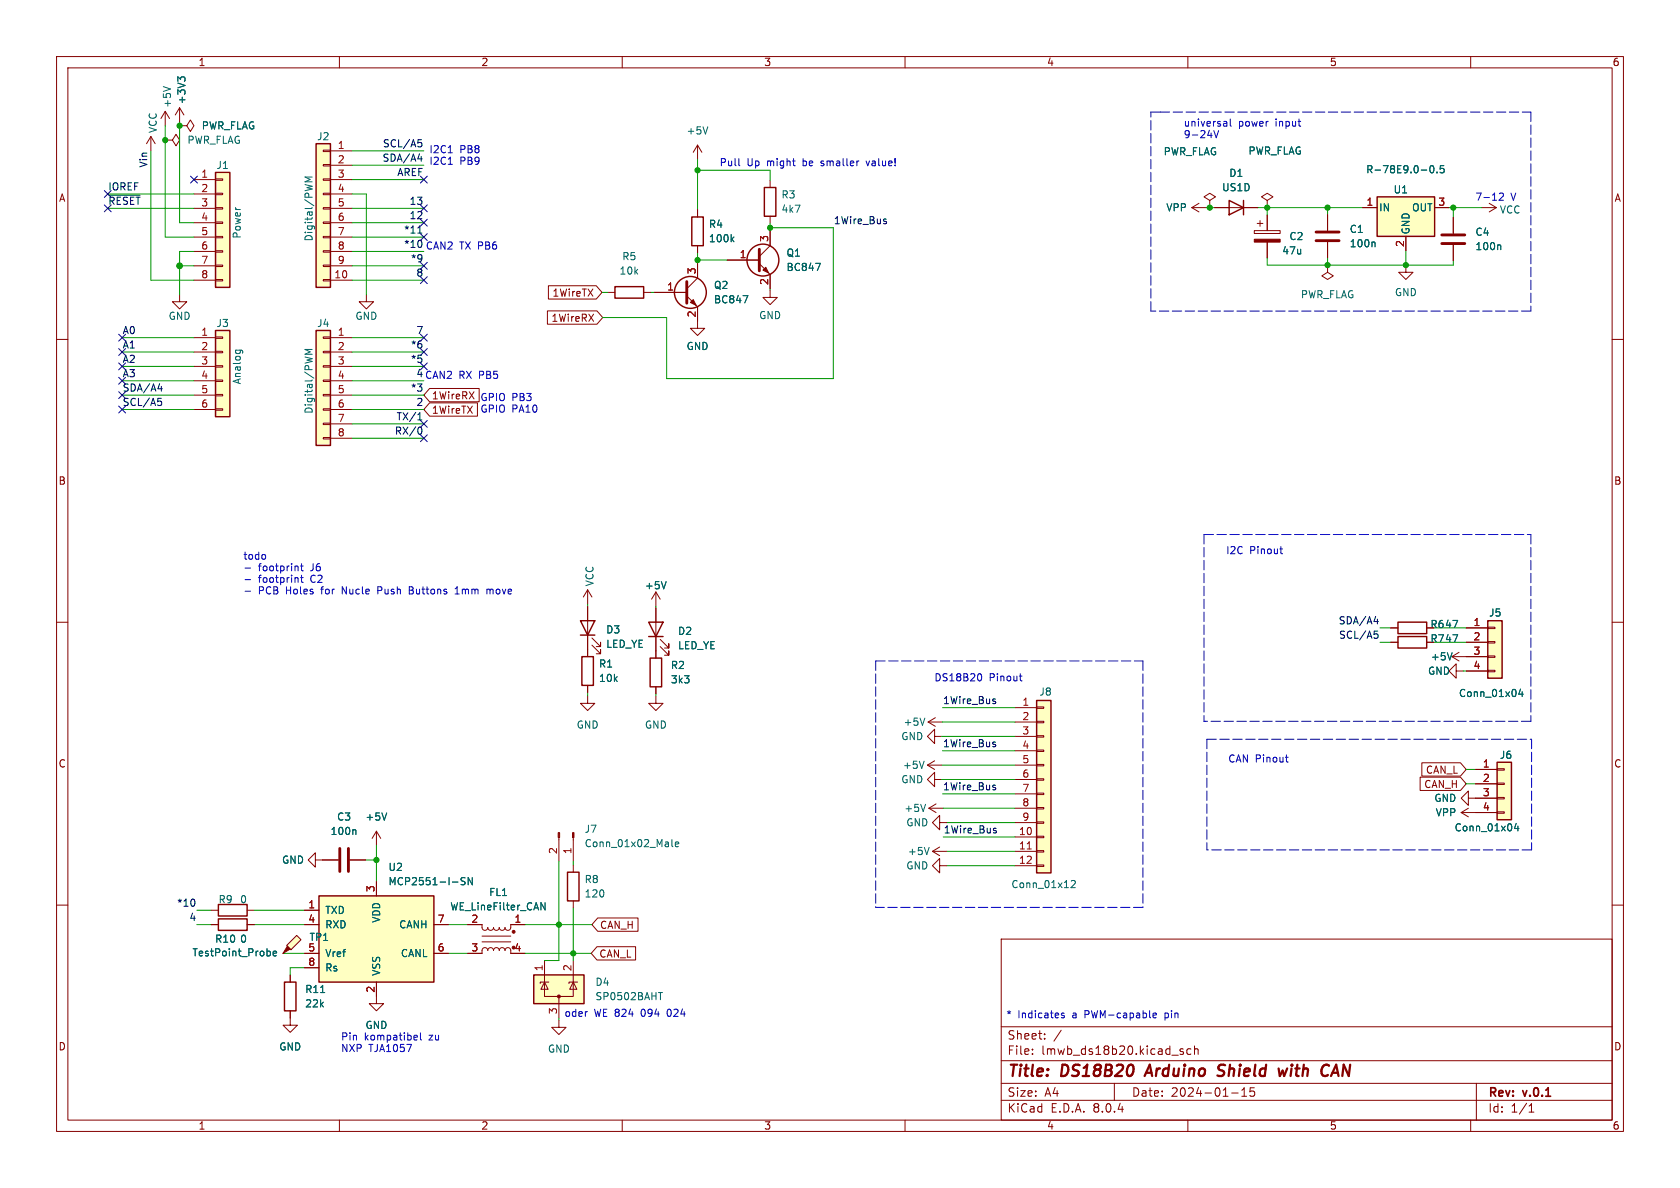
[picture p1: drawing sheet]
<svg xmlns="http://www.w3.org/2000/svg" width="297mm" height="210mm" viewBox="0 0 297 210" stroke-linecap="round" stroke-linejoin="round" font-family="sans-serif">
<g fill="none" stroke="#840000" stroke-width=".18">
<path d="M10 10h277v190h-277zM12 12h273v186h-273zM60 10v2M110 10v2M160 10v2M210 10v2M260 10v2M123.3 25.7v2.5M123.3 37.1v1.3M123.3 25.7l-.7 1.2M123.3 25.7l.8 1.2M136.1 31.9v1.2"/>
<path d="M136.1 38.2v1.3M210.7 36.7l1.3 .8M210.7 36.7h2.5M212 35.9l-1.3 .8M213.9 35.4l1-.6-1-.6-1 .6 1 .6v1.3M213.9 36.7h.1M214.8 36.7h7.6M224 35.4l1-.6-1-.6-1 .6 1 .6v1.3M224 36.7h.1M10 60h2M115.7 51.7h5.7M121.4 52.3l1.9 1.9v3.8h1.3l-1.3 1.3-1.3-1.3h1.3"/>
<path d="M123.3 46.6v2.5l-1.9 2M123.3 43.4v1.3M128.5 46h5.7M134.2 46.6l1.9 1.9v2.6M136.1 51.3v1.3h1.3l-1.3 1.2-1.2-1.2h1.2M136.1 40.9v2.5l-1.9 1.9M285 60h2M10 110h2M103.9 104.3v2.5M103.9 107.2v8.9M103.9 104.3l-.8 1.2M103.9 104.3l.7 1.2"/>
<path d="M104.6 114l1.6 1.6v-.8v.8h-.8M104.6 112.8l1.6 1.5v-.8v.8h-.8M116 104.6v2.6M116 107.4v7.7M116 104.6l-.8 1.3M116 104.6l.7 1.3M116.7 114.3l1.5 1.5v-.7v.7h-.7M116.7 113l1.5 1.6v-.8v.8h-.7M285 110h2M103.9 123.1v1.2h1.3l-1.3 1.3-1.3-1.3h1.3M103.9 121.2v1.2M116 123.1v1.2h1.2l-1.2 1.3-1.3-1.3h1.3"/>
<path d="M10 160h2M285 160h2M177 166h108v32h-108zM60 198v2M110 198v2M160 198v2M177 194.5h108M177 191.5h108M177 187.5h108M177 181.5h108M182.5 186.3v.1M182.5 185.5v.1"/>
<path d="M184.7 183.6v.1M184.7 182.8v.1M187.6 182.1l-1.3 2M197 191.5v3M209.2 185.5l-.4-.1-.2 .2 .1 .2 .5 .2v.3h-.6M210 198v2M210.5 185.5l-.4-.1-.3 .3v.4l.2 .2h.5M211.2 185.5l.2-.1 .3 .1 .1 .9M211.2 184.9v1.5M217.7 193.2h1.2M219.5 193.8h.9M219.5 192.7l.5-.4v1.5"/>
<path d="M221.7 192.3h-.7v.7l.2-.1h.5l.1 .3-.1 .5-.2 .1-.5-.1M260 198v2M261 191.5v6.5M270.3 196.6h.9M270.3 195.5l.4-.4v1.5"/>
</g>
<path d="M203.3 188.2l-1 2M216.3 190a.85 .85 0 0 1-1.1 .1M216.3 188.2l-.7 .1a.46 .46 0 0 0-.2 .5 .46 .46 0 0 0 .3 .4l.6 .2M227.6 188.9l-.6 1.3-.2-.9-.5 .9M235.6 189.6h.9M236.2 188.2l-.9 2" fill="none" stroke="#840000" stroke-width=".4"/>
<path d="M121.4 49.8v3.8M134.2 44.1v3.8" fill="none" stroke="#840000" stroke-width=".51"/>
<g fill="#840000" stroke="#840000" stroke-width=".18">
<path d="M122 53.5l.6-.5 .5 1z"/>
<path d="M134.9 47.8l.5-.6 .5 1.1z"/>
</g>
<g fill="none" stroke="#840000" stroke-width=".25">
<path d="M122.3 38.4h2v5h-2zM135.1 33.1h2.1v5.1h-2.1zM217.3 35.4l2.5 1.3-2.5 1.3zM219.8 35.4v2.6M102.6 109.7h2.6l-1.3 2.6zM102.6 112.3h2.6M102.9 116.1h2v5.1h-2zM114.7 110h2.5l-1.2 2.5zM114.7 112.5h2.5"/>
<circle cx="122" cy="51.7" r="2.82"/>
<circle cx="134.9" cy="46" r="2.82"/>
</g>
<path d="M125.1 22.4l-.4 1.3M129.4 42.3l.3 .4M129.7 41.9l-.4 .5M131.4 52.3h.8l-.5 1.2M144.2 46.6h.8l-.5 1.2M117.8 102.8l-.5 1.3" fill="none" stroke="#006464" stroke-width=".18"/>
<path d="M94.4 172.3h8.9v5.1h-8.9z" fill="#ffffc2"/>
<path d="M108.7 50.7h5.1v2h-5.1zM100.3 154.2h2.1v5.1h-2.1zM94.4 172.3h8.9v5.1h-8.9z" fill="none" stroke="#840000" stroke-width=".25"/>
<g fill="#840000" stroke="#840000" stroke-width=".18">
<circle cx="98.8" cy="176.1" r=".25"/>
<circle cx="90.8" cy="164.7" r=".25"/>
</g>
<g fill="none" stroke="#840000" stroke-width=".18">
<path d="M64.8 52.1v1.2h1.2l-1.2 1.3-1.3-1.3h1.3M107.4 51.7h1.3M113.8 51.7h1.3M101.3 152.9v1.3M101.3 159.3v1.2M82.7 163.4h2.5l.1 .8 .4 .3 .4-.2 .1-.3 .2 .3 .3 .2 .4-.2 .1-.3 .2 .3 .3 .2 .4-.2 .2-.3 .1 .2 .2 .2h.5l.2-.4 .2 .3 .4 .2 .4-.3v-.8h2.5M85.2 166.5h5.1M85.2 165.5h5.1M90.3 168l-.2-.3-.3-.2-.3 .1-.2 .4-.1-.3-.3-.2-.5 .1-.1 .4-.1-.3-.3-.2-.4 .1-.3 .4-.1-.4-.4-.1-.3 .2-.2 .3-.1-.3-.4-.2-.4 .3-.1 .7h-2.5M90.3 168.5h2.5M96.3 173.6v2.5h5v-2.5M96.3 173.6l.6 1.3h-1.3z"/>
<path d="M96.3 169.8v3.8M97 173.6h-1.5v.3M98.8 176.1v3.9M101.3 173.6l.7 1.3h-1.3zM101.3 169.8v3.8M102.1 173.6h-1.5v.3"/>
</g>
<path d="M95.6 159.6l.8 1.3v-1.3M116.4 175.5h.7" fill="none" stroke="#006464" stroke-width=".18"/>
<path d="M55.9 25.4h2.5v25.4h-2.5z" fill="#ffffc2"/>
<g fill="none" stroke="#840000" stroke-width=".18">
<path d="M57.1 39.2h1.3v.3h-1.3zM57.1 36.7h1.3v.3h-1.3zM57.1 34.2h1.3v.2h-1.3zM57.1 31.6h1.3v.3h-1.3zM57.1 29.1h1.3v.2h-1.3zM57.1 26.5h1.3v.3h-1.3zM58.4 26.7h3.8M58.4 29.2h3.8M58.4 31.8h3.8M58.4 34.3h3.8M58.4 36.8h3.8M58.4 39.4h3.8"/>
<path d="M57.1 49.4h1.3v.3h-1.3zM57.1 46.9h1.3v.2h-1.3zM57.1 44.3h1.3v.3h-1.3zM57.1 41.8h1.3v.2h-1.3zM58.4 49.5h3.8M58.4 41.9h3.8M58.4 44.5h3.8M58.4 47h3.8"/>
</g>
<path d="M55.9 25.4h2.5v25.4h-2.5z" fill="none" stroke="#840000" stroke-width=".25"/>
<path d="M55.2 31.3h-1.3l.9 .4-.9 .4h1.3" fill="none" stroke="#006464" stroke-width=".18"/>
<path d="M55.9 58.4h2.5v20.3h-2.5z" fill="#ffffc2"/>
<g fill="none" stroke="#840000" stroke-width=".18">
<path d="M57.1 59.6h1.3v.2h-1.3zM58.4 59.7h3.8M57.1 77.3h1.3v.3h-1.3zM57.1 74.8h1.3v.3h-1.3zM57.1 72.3h1.3v.2h-1.3zM57.1 69.7h1.3v.3h-1.3zM57.1 67.2h1.3v.2h-1.3zM57.1 64.6h1.3v.3h-1.3zM57.1 62.1h1.3v.3h-1.3zM58.4 62.2h3.8M58.4 64.8h3.8M58.4 67.3h3.8"/>
<path d="M58.4 69.9h3.8M58.4 72.4h3.8M58.4 74.9h3.8M58.4 77.5h3.8"/>
</g>
<path d="M55.9 58.4h2.5v20.3h-2.5z" fill="none" stroke="#840000" stroke-width=".25"/>
<path d="M55.2 61.8h-1.3l.9 .4-.9 .4h1.3" fill="none" stroke="#006464" stroke-width=".18"/>
<path d="M38.1 58.4h2.5v15.3h-2.5z" fill="#ffffc2"/>
<g fill="none" stroke="#840000" stroke-width=".18">
<path d="M34.3 59.7h3.8M38.1 59.6h1.3v.2h-1.3zM34.3 62.2h3.8M34.3 64.8h3.8M34.3 67.3h3.8M34.3 69.9h3.8M34.3 72.4h3.8M38.1 72.3h1.3v.2h-1.3zM38.1 69.7h1.3v.3h-1.3zM38.1 67.2h1.3v.2h-1.3zM38.1 64.6h1.3v.3h-1.3zM38.1 62.1h1.3v.3h-1.3z"/>
<path d="M165.2 137.8v-1.3l-1.2 1.3 1.2 1.3v-1.3h1.3M55.8 152v-1.3l-1.3 1.3 1.3 1.3v-1.3h4M61.8 152h2.8"/>
</g>
<path d="M38.1 58.4h2.5v15.3h-2.5z" fill="none" stroke="#840000" stroke-width=".25"/>
<path d="M41.6 61.9h1.1l.2 .2M41.7 61.9l-.1 .4M42.4 61.9l.1 .4M62.7 146.7l.2 .2v.6" fill="none" stroke="#006464" stroke-width=".18"/>
<path d="M60.1 150v4.1M61.6 150v4.1" fill="none" stroke="#840000" stroke-width=".51"/>
<path d="M264.7 134.7h2.5v10.2h-2.5z" fill="#ffffc2"/>
<g fill="none" stroke="#840000" stroke-width=".18">
<path d="M245.9 113.5h1.2M245.9 111h1.2M252.2 113.5h1.3M252.2 111h1.3M260.9 136h3.8M260.9 138.6h3.8M264.7 138.4h1.2v.3h-1.2zM264.7 135.9h1.2v.2h-1.2zM258.3 143.6h6.4M258.3 143.6l1.3 .8M259.6 141.1v-1.3l-1.3 1.3 1.3 1.3v-1.3h5.1M259.6 142.9l-1.3 .7"/>
<path d="M264.7 143.5h1.2v.3h-1.2zM264.7 141h1.2v.2h-1.2z"/>
</g>
<path d="M247.1 112.5h5.1v2.1h-5.1zM247.1 110h5.1v2h-5.1zM264.7 134.7h2.5v10.2h-2.5z" fill="none" stroke="#840000" stroke-width=".25"/>
<path d="M268 145.6l-.3 .9h.8M268.3 146v.9" fill="none" stroke="#006464" stroke-width=".18"/>
<path d="M263 109.7h2.6v10.2h-2.6z" fill="#ffffc2"/>
<g fill="none" stroke="#840000" stroke-width=".18">
<path d="M256.7 116.1h6.3M256.7 116.1l1.2 .7M257.4 118.6v-1.3l-1.2 1.3 1.2 1.3v-1.3h1.3M257.9 115.3l-1.2 .8M259.2 111h3.8M259.2 113.5h3.8M259.2 118.6h3.8M263 118.5h1.3v.2h-1.3zM263 116h1.3v.2h-1.3zM263 113.4h1.3v.3h-1.3zM263 110.9h1.3v.2h-1.3zM164 135.3l1.2 .7"/>
<path d="M164 135.3h2.5M165.2 134.5l-1.2 .8M164.2 142.9l1.3 .7M164.2 142.9h2.6M164.8 150.5l1.3 .8M164.8 150.5h2.6M165.5 142.1l-1.3 .8M166.1 153v-1.2l-1.3 1.2 1.3 1.3v-1.3h1.3M166.1 145.4v-1.3l-1.3 1.3 1.3 1.3v-1.3h1.3M166.1 149.7l-1.3 .8M98.8 180.3v1.3h1.3l-1.3 1.3-1.3-1.3h1.3"/>
</g>
<path d="M263 109.7h2.6v10.2h-2.6z" fill="none" stroke="#840000" stroke-width=".25"/>
<path d="M256.7 115.4l-.4 1.3M163.4 134.6l-.5 1.2M268.8 121.8l-.3 .9h.8M269.1 122.3v.8M163.6 142.2l-.4 1.3M164.3 149.8l-.5 1.3" fill="none" stroke="#006464" stroke-width=".18"/>
<path d="M183.3 123.8h2.5v30.5h-2.5z" fill="#ffffc2"/>
<g fill="none" stroke="#840000" stroke-width=".18">
<path d="M116 115.1v1.2M116 121.4v1.3M164.1 127.6h2.5M164.1 127.6l1.3 .8M165.2 130.2v-1.3l-1.2 1.3 1.2 1.2v-1.2h1.3M165.4 126.9l-1.3 .7M179.5 125.1h3.8M179.5 127.6h3.8M179.5 130.2h3.8M179.5 132.7h3.8M179.5 135.3h3.8M179.5 137.8h3.8"/>
<path d="M183.3 137.7h1.2v.2h-1.2zM183.3 135.1h1.2v.3h-1.2zM183.3 132.6h1.2v.2h-1.2zM183.3 130h1.2v.3h-1.2zM183.3 127.5h1.2v.3h-1.2zM183.3 125h1.2v.2h-1.2zM98.8 148.1v4.2M101.3 148.1v4.2M179.5 148h3.8M179.5 150.5h3.8M179.5 153h3.8M179.5 140.3h3.8"/>
<path d="M179.5 142.9h3.8M179.5 145.4h3.8M183.3 152.9h1.2v.3h-1.2zM183.3 150.4h1.2v.2h-1.2zM183.3 147.8h1.2v.3h-1.2zM183.3 145.3h1.2v.2h-1.2zM183.3 142.7h1.2v.3h-1.2zM183.3 140.2h1.2v.3h-1.2z"/>
</g>
<path d="M114.9 116.3h2.1v5.1h-2.1zM183.3 123.8h2.5v30.5h-2.5z" fill="none" stroke="#840000" stroke-width=".25"/>
<path d="M181.6 150.1h.7" fill="none" stroke="#a90000" stroke-width=".18"/>
<path d="M163.5 126.9l-.4 1.3M118.8 148.4v1.1l.2 .2M119.4 149.3l.6-.2-.1-.2-.3-.1-.2 .2v.6h.5M189.4 155.8l.5-.2 .2 .4-.8 .9h.8" fill="none" stroke="#006464" stroke-width=".18"/>
<g fill="#840000" stroke="#840000" stroke-width=".18">
<path d="M98.7 147.2h.2v.9h-.2z"/>
<path d="M101.2 147.2h.3v.9h-.3z"/>
</g>
<path d="M243.5 34.8h10.1v7h-10.1z" fill="#ffffc2"/>
<path d="M243.5 34.8h10.1v7h-10.1zM38.6 159.9h5.1v2h-5.1z" fill="none" stroke="#840000" stroke-width=".25"/>
<g fill="none" stroke="#840000" stroke-width=".18">
<path d="M31.7 19.1l-.7 1.2M31.7 19.1v2.5M31.7 19.1l.8 1.2M222.2 39.5h1.1M222.8 39v1M224 38v2.8M234.7 38v2.8M240.9 36.7h2.6M253.6 36.7h2.6M256.9 38.5v2.8M262 36.7h2.5M263.3 35.9l1.2 .8"/>
<path d="M264.5 36.7l-1.2 .8M221.7 40.8h4.6v.5h-4.6zM224 42.8v2.8M234.7 46.9v1.2l1 .7-1 .6-1-.6 1-.7M234.7 46.9h.1M234.7 42.8v2.8M248.5 46.9v1.2h1.3l-1.3 1.3-1.2-1.3h1.2M248.5 41.8v2.5M256.9 43.3v2.8M66.5 146.9l-.7 1.3M66.5 146.9v2.6M66.5 146.9l.8 1.3"/>
<path d="M37.3 160.9h1.3M43.7 160.9h1.3M51.3 180v1.2h1.3l-1.3 1.3-1.3-1.3h1.3M66.5 176.1v1.3h1.3l-1.3 1.3-1.2-1.3h1.2"/>
</g>
<path d="M31.9 14l-.5-.4v.8M31.9 13.8l.3-.2h.3l.2 .2M252.9 29.4l.2-.1a.68 .68 0 0 1 .4 .6 .68 .68 0 0 1-.4 .7l-.2-.2-.1-.3zM254 30.4v.2M255.3 29.3h-.7v.6l.2-.1h.4l.1 .2v.4l-.2 .2-.5-.2M242.9 42.8l.2 .2v.6M265.1 43.3l.2 .2v.6M68.4 143.7l-.5 1.3" fill="none" stroke="#006464" stroke-width=".18"/>
<path d="M232.7 42.5h4M232.7 41h4M254.9 43.1h4.1M254.9 41.5h4.1" fill="none" stroke="#840000" stroke-width=".51"/>
<path d="M221.7 42.3h4.6v.5h-4.6z" fill="#840000" stroke="#840000" stroke-width=".18"/>
<path d="M38.1 30.5h2.5v20.3h-2.5z" fill="#ffffc2"/>
<g fill="none" stroke="#840000" stroke-width=".18">
<path d="M34.3 31.8h3.8M34.3 34.3h3.8M34.3 36.8h3.8M34.3 39.4h3.8M38.1 39.2h1.3v.3h-1.3zM38.1 36.7h1.3v.3h-1.3zM38.1 34.2h1.3v.2h-1.3zM38.1 31.6h1.3v.3h-1.3zM34.3 41.9h3.8M34.3 44.5h3.8M34.3 47h3.8M34.3 49.5h3.8"/>
<path d="M38.1 49.4h1.3v.3h-1.3zM38.1 46.9h1.3v.2h-1.3zM38.1 44.3h1.3v.3h-1.3zM38.1 41.8h1.3v.2h-1.3z"/>
</g>
<path d="M38.1 30.5h2.5v20.3h-2.5z" fill="none" stroke="#840000" stroke-width=".25"/>
<path d="M56.4 158.4h20.3v15.2h-20.3z" fill="#ffffc2"/>
<path d="M56.4 158.4h20.3v15.2h-20.3zM50.3 173.6h2v5.1h-2z" fill="none" stroke="#840000" stroke-width=".25"/>
<g fill="none" stroke="#840000" stroke-width=".18">
<path d="M31.7 22.2h1.3l.7-1 .6 1-.6 1-.7-1M31.7 22.2h.1M31.7 52.1v1.2h1.3l-1.3 1.3-1.2-1.3h1.2M66.5 155.8v2.6M51.3 172.3v1.3M51.3 178.7v1.3M53.8 160.9h2.6M53.8 163.4h2.6M53.8 168.5h2.6M53.8 171.1h2.6M66.5 173.6v2.5M76.7 163.4h2.5"/>
<path d="M76.7 168.5h2.5"/>
</g>
<path d="M82.2 155.2l-.5-.1-.1 .2v.3l.5 .3 .1 .3-.2 .2-.5-.1M83.5 155.1v1.3l-.7-1.3v1.3M56.7 175.5h.7" fill="none" stroke="#006464" stroke-width=".18"/>
<path d="M50.7 167.1l1.8-1.7 .7 .7-1.8 1.8z" fill="#ffffc2"/>
<path d="M50.8 167.3l.5 .5-1.3 .7z" fill="#840000" stroke="#840000" stroke-width=".18"/>
<g fill="none" stroke="#840000" stroke-width=".18">
<path d="M29.2 19.7l-.8 1.3M29.2 19.7v2.5M29.2 19.7l.8 1.3M26.7 24.1l-.8 1.3M26.7 24.1v2.6M26.7 24.1l.7 1.3M29.2 24.8h1.3l.6-1.1 .6 1.1-.6 1-.6-1M29.2 24.8h.1M31.7 22.2h.1M123.3 37.1v1.3M213.9 36.7h.1M214.8 36.7h2.5"/>
<path d="M219.8 36.7h2.6M224 36.7h.1M224 38v2.8M234.7 38v2.8M240.9 36.7h2.6M253.6 36.7h2.6M256.9 38.5v2.8M96.8 55h8.7l1.1 1.1-1.1 1.2h-8.7zM96.9 50.5h8.5l1 1.2-1 1.2h-8.5zM115.7 51.7h5.7M123.3 43.4v1.3M123.3 46.6v2.5"/>
<path d="M123.3 54.2v2.6M128.5 46h5.7M136.1 40.9v2.5M136.1 48.5v2.6M224 42.8v2.8M234.7 42.8v2.8M248.5 41.8v2.5M256.9 43.3v2.8M75.9 68.7h8.8v2.3h-8.8l-1-1.1zM75.9 71.2h8.5v2.4h-8.5l-1-1.2zM103.9 107.2v2.5M103.9 112.3v3.8"/>
<path d="M116 107.4v2.6M116 112.5v3.8M245.9 111h1.2M245.9 113.5h1.2M252.2 111h1.3M252.2 113.5h1.3M259.2 111h3.8M259.2 113.5h3.8M259.2 116.1h3.8M259.2 118.6h3.8M103.9 121.2v1.2M116 121.4v1.3"/>
<path d="M251.1 137.4h7.1l1 1.2-1 1.1h-7.1zM251.4 134.8h6.8l1 1.2-1 1.2h-6.8zM260.9 136h3.8M260.9 138.6h3.8M57 152h2.8M61.8 152h2.8M66.5 155.8v2.6M260.9 141.1h3.8M260.9 143.6h3.8M37.3 163.4h1.3M43.7 163.4h1.3M50 168.5h.1"/>
<path d="M50.7 167.1l1.8-1.7 .7 .7-1.8 1.8zM51.3 172.3v1.3M51.3 178.7v1.3M53.8 163.4h2.6M53.8 160.9h2.6M53.8 168.5h2.6M53.8 171.1h2.6M66.5 173.6v2.5M76.7 163.4h2.5M76.7 168.5h2.5M82.7 163.4h2.5M82.7 168.5h2.5"/>
<path d="M90.3 163.4h2.5M90.3 168.5h2.5M105.5 167.4h6.9v2.3h-6.9l-1-1.2zM105.7 162.3h7.1v2.3h-7.1l-1.1-1.2z"/>
</g>
<g fill="none" stroke="#006464" stroke-width=".18">
<path d="M28.9 15.3l1.2 .4M31.9 14l-.5-.4v.8M31.9 13.8l.3-.2h.3l.2 .2M252.9 29.4l.2-.1a.68 .68 0 0 1 .4 .6 .68 .68 0 0 1-.4 .7l-.2-.2-.1-.3zM254 30.4v.2M255.3 29.3h-.7v.6l.2-.1h.4l.1 .2v.4l-.2 .2-.5-.2M129.4 42.3l.3 .4M129.7 41.9l-.4 .5M131.4 52.3h.8l-.5 1.2M144.2 46.6h.8l-.5 1.2M242.9 42.8l.2 .2v.6M265.1 43.3l.2 .2v.6"/>
<path d="M117.8 102.8l-.5 1.3M256.7 115.4l-.4 1.3M268.8 121.8l-.3 .9h.8M269.1 122.3v.8M62.7 146.7l.2 .2v.6M68.4 143.7l-.5 1.3M82.2 155.2l-.5-.1-.1 .2v.3l.5 .3 .1 .3-.2 .2-.5-.1M83.5 155.1v1.3l-.7-1.3v1.3M95.6 159.6l.8 1.3v-1.3M268 145.6l-.3 .9h.8M268.3 146v.9M47.6 168.1l.2 .3v.3l-.2 .3"/>
<path d="M48.3 168.6l.6-.2-.1-.2-.3-.1-.2 .2 .1 .6h.4M56.7 175.5h.7"/>
</g>
<path d="M38.6 162.4h5.1v2.1h-5.1z" fill="none" stroke="#840000" stroke-width=".25"/>
<g fill="none" stroke="#0f0f0f" stroke-width=".18">
<path d="M19.3 34.5h5.5M73.9 28.1h.7M73.9 24.7h.6M74 25.2h.3l.3 .2-.1 .4-.5 .2M74.5 27.7v.8M156.4 39.1l.3 .1v.2l-.1 .2h-.3M156.4 38.7l.3 .1M73.9 41.2h.7M27.9 70.4h.6M27.9 68.7h.8M28 70.9h.3l.3 .2-.1 .5-.5 .1M28.5 68.3v.8"/>
<path d="M73.9 74.2h.7M74 73.3l.2-.3v1.2M74.2 75.5a.68 .68 0 0 1 .4 .6 .68 .68 0 0 1-.4 .7M242.9 109.9h.8M243 111.6h.6M243.1 112h.3l.2 .3-.1 .5h-.4M243.5 109.4v.9M175.7 124h.3v.2l-.1 .2h-.3M175.7 131.6h.3v.2l-.1 .2h-.3M175.7 139.2l.3 .1v.2l-.1 .1h-.3M175.7 123.5l.3 .1M175.7 138.8h.3"/>
<path d="M175.7 131.2h.3M34.4 159.2v.8M175.8 146.8l.3 .1 .1 .2-.2 .2h-.3M175.8 146.4l.3 .1"/>
</g>
<g fill="none" stroke="#0000c2" stroke-width=".18">
<path d="M79.2 27h.8M79.2 29.1h.8M130.6 28v1.1l.2 .2M153.1 28.5l.3 .8M214.6 23.1l.4 1.3 .4-1.3M216.7 21.5l.2 .1v.7M216.9 22.2l-.4 .1M216.9 21.8h-.4M217.5 21v1.1l.2 .2M265.1 34.3l.4-.2 .3 .4-.8 .9h.8M46.9 98.1v.6M53.3 99.6v1.1l.3 .2"/>
<path d="M226.3 97h.4M226.5 97.8l.2 .1M43.3 100.4h1M43.3 102.5h1M43.3 104.5h1M52.6 100.1l.1 .8M52.6 102.2l.1 .8M53.1 100.1h.5M53.1 102.1h.5M53.3 101.7v1.1l.3 .2M66.8 104.4h.5M67.3 103.7h-.5v1.3"/>
<path d="M72.4 104.3h.4M72.8 103.7h-.4v1.3h.4M80.5 105h.7M80.5 104.1l.3-.4v1.3M86.1 104.1v.9M86.1 104.3l.3-.2 .2 .2M86.6 104.3v.7M86.8 104.1l-.2 .2M173.1 119.1a.68 .68 0 0 1 .5 .6 .68 .68 0 0 1-.5 .7M180.2 119.5h.5M180.4 120.3l.3 .1M227.2 133.9h.5"/>
<path d="M227.5 134.7h.2M188.1 179.1h-.3l-.2 .2 .1 .1 .4 .2v.3h-.5M203.8 179.5l.6-.1v-.3h-.4l-.2 .2 .1 .6h.5M73.4 183l.3 .1 .1 .2-.6 .1M73.7 183.8l-.3 .1M74.3 182.6v1.1l.2 .2"/>
</g>
<g fill="none" stroke="#0000c2" stroke-width=".18" stroke-dasharray="1.7 .6">
<path d="M203.5 19.8h1.7M205.1 19.8h65.5M270.6 19.8v35.2M203.5 55v-35.2M270.6 55h-67.1M212.9 94.5h57.7M212.9 94.5v33M270.6 94.5v33M154.8 116.8v43.6M154.8 116.8h47.3M202.1 116.8v43.6M212.9 127.5h.1"/>
<path d="M213.4 130.7h57.4M213.4 130.7v19.5M270.6 127.5h-57.7M270.8 130.7v19.5M270.8 150.2h-57.4M202.1 160.4h-47.3"/>
</g>
<g fill="none" stroke="#009600" stroke-width=".18">
<path d="M19 34.3h15.3M19 36.8h15.3M26.7 26.7v22.8h7.6M29.2 22.2v19.7h5.1M31.7 21.6v17.8h2.6M62.2 34.3h2.6v17.8M62.2 39.4h12.7M62.2 36.8h12.7M62.2 26.7h12.7M62.2 31.8h12.7M62.2 29.2h12.7M123.3 28.2v8.9"/>
<path d="M123.3 30.1h12.8v1.8M136.1 39.5v1.4M213.2 36.7h1.6M222.4 36.7h18.5M224 36.7v1.3M234.7 36.7v1.3M256.2 36.7h5.8M256.9 36.7v1.8M21.6 59.7h12.7M31.7 47h2.6M34.3 44.5h-2.6v7.6M62.2 47h12.7"/>
<path d="M62.2 41.9h12.7M62.2 59.7h12.7M62.2 49.5h12.7M62.2 44.5h12.7M106.4 51.7h1M115.1 51.7h.6M123.3 44.7v1.9M123.3 46h5.2M136.1 40.3h11.2v26.6h-29.4v-10.8h-11.3M136.1 51.1v.2M224 45.6v1.3h32.9v-.8M234.7 45.6v1.3"/>
<path d="M248.5 44.3v2.6M21.6 62.2h12.7M21.6 72.4h12.7M21.6 64.8h12.7M21.6 67.3h12.7M21.6 69.9h12.7M62.2 62.2h12.7M62.2 74.9h12.7M62.2 72.4h12.7M62.2 64.8h12.7M62.2 67.3h12.7M62.2 69.9h12.7"/>
<path d="M62.2 77.5h12.7M103.9 106.8v.4M116 107.2v.2M244 113.5h1.9M244 111h1.9M253.5 113.5h5.7M253.5 111h5.7M258.7 118.6h.5M103.9 122.4v.7M116 122.7v.4M166.5 137.8h13M166.5 135.3h13"/>
<path d="M166.5 130.2h13M166.6 127.6h12.9M166.6 125.1h12.9M166.6 132.7h12.9M259.2 136h1.7M259.2 138.6h1.7M64.6 152h1.9M66.5 149.5v6.3M98.8 152.3v17.5h-2.5M101.3 152.3v.6M166.6 140.3h12.9M166.8 142.9h12.7"/>
<path d="M166.8 148h12.7M167.4 145.4h12.1M167.4 153h12.1M167.4 150.5h12.1M34.8 163.4h2.5M34.8 160.9h2.5M45 163.4h8.8M45 160.9h8.8M50 168.5h3.8M53.8 171.1h-2.5v1.2M79.2 163.4h3.5M79.2 168.5h3.5"/>
<path d="M92.8 163.4h11.8M92.8 168.5h11.7M98.8 180v.3M101.3 160.5v9.3"/>
</g>
<g fill="none" stroke="#000084" stroke-width=".18">
<path d="M18.4 36.2l1.3 1.2M18.4 33.7l1.3 1.2M19.7 36.2l-1.3 1.2M19.7 33.7l-1.3 1.2M33.7 31.1l1.2 1.3M34.9 31.1l-1.2 1.3M74.3 38.8l1.2 1.2M74.3 31.1l1.2 1.3M74.3 36.2l1.2 1.2M75.5 38.8l-1.2 1.2M75.5 31.1l-1.2 1.3M75.5 36.2l-1.2 1.2"/>
<path d="M21 59.1l1.2 1.2M22.2 59.1l-1.2 1.2M74.3 46.4l1.2 1.2M74.3 48.9l1.2 1.2M74.3 59.1l1.2 1.2M74.3 41.3l1.2 1.2M75.5 46.4l-1.2 1.2M75.5 48.9l-1.2 1.2M75.5 59.1l-1.2 1.2M75.5 41.3l-1.2 1.2M21 71.8l1.2 1.2M21 66.7l1.2 1.2"/>
<path d="M21 61.6l1.2 1.2M21 64.2l1.2 1.2M21 69.2l1.2 1.3M22.2 71.8l-1.2 1.2M22.2 66.7l-1.2 1.2M22.2 61.6l-1.2 1.2M22.2 64.2l-1.2 1.2M22.2 69.2l-1.2 1.3M74.3 74.3l1.2 1.2M74.3 61.6l1.2 1.2M74.3 64.2l1.2 1.2M74.3 76.9l1.2 1.2"/>
<path d="M75.5 74.3l-1.2 1.2M75.5 61.6l-1.2 1.2M75.5 64.2l-1.2 1.2M75.5 76.9l-1.2 1.2"/>
</g>
<g fill="#009600" stroke="#009600" stroke-width=".18">
<circle cx="31.7" cy="22.2" r=".46"/>
<circle cx="31.8" cy="47" r=".51"/>
<circle cx="29.2" cy="24.8" r=".46"/>
<circle cx="66.5" cy="152" r=".46"/>
<circle cx="98.8" cy="163.4" r=".46"/>
<circle cx="101.3" cy="168.5" r=".46"/>
<circle cx="213.9" cy="36.7" r=".46"/>
<circle cx="136.1" cy="40.3" r=".46"/>
<circle cx="123.3" cy="30.1" r=".46"/>
<circle cx="123.3" cy="46" r=".46"/>
<circle cx="234.7" cy="36.7" r=".46"/>
<circle cx="256.9" cy="36.7" r=".46"/>
<circle cx="234.7" cy="46.9" r=".46"/>
<circle cx="224" cy="36.7" r=".46"/>
<circle cx="248.5" cy="46.9" r=".46"/>
</g>
<g font-size="2.8" fill="#840000">
<text x="178" y="190.9">Title:</text>
<text x="187.7" y="190.9">DS18B20</text>
<text x="203.5" y="190.9">Arduino</text>
<text x="217" y="190.9">Shield</text>
<text x="228.5" y="190.9">with</text>
<text x="236.9" y="190.9">CAN</text>
</g>
<g font-size="2.1" fill="#840000">
<text x="178" y="184">Sheet:</text>
<text x="178" y="186.7">File:</text>
<text x="184.1" y="186.7">lmwb_ds18b20.kicad_sch</text>
<text x="178" y="196.9">KiCad</text>
<text x="178" y="194.1">Size:</text>
<text x="184.7" y="194.1">A4</text>
<text x="185.7" y="196.9">E.D.A.</text>
<text x="193.3" y="196.9">8.0.4</text>
<text x="200" y="194.1">Date:</text>
<text x="207" y="194.1">2024-01-15</text>
<text x="263" y="194.3">Rev:</text>
<text x="263" y="196.9">Id:</text>
<text x="267.1" y="196.9">1/1</text>
<text x="269.4" y="194.3">v.0.1</text>
</g>
<g font-size="1.8" fill="#840000">
<text x="35" y="11.9">1</text>
<text x="85" y="11.9">2</text>
<text x="135" y="11.9">3</text>
<text x="185" y="11.9">4</text>
<text x="235" y="11.9">5</text>
<text x="285" y="11.9">6</text>
<text x="10.3" y="35.9">A</text>
<text x="285.3" y="35.9">A</text>
<text x="97.6" y="52.6">1WireTX</text>
<text x="97.4" y="57.1">1WireRX</text>
<text x="76.3" y="70.8">1WireRX</text>
<text x="76.3" y="73.3">1WireTX</text>
<text x="10.3" y="85.9">B</text>
<text x="285.3" y="85.9">B</text>
<text x="10.3" y="135.9">C</text>
<text x="252" y="137">CAN_L</text>
<text x="285.3" y="135.9">C</text>
<text x="251.7" y="139.5">CAN_H</text>
<text x="106" y="164.4">CAN_H</text>
<text x="105.9" y="169.5">CAN_L</text>
<text x="10.3" y="185.9">D</text>
<text x="285.3" y="185.9">D</text>
<text x="35" y="199.9">1</text>
<text x="85" y="199.9">2</text>
<text x="135" y="199.9">3</text>
<text x="185" y="199.9">4</text>
<text x="235" y="199.9">5</text>
<text x="285" y="199.9">6</text>
</g>
<g font-size="1.8" fill="#006464">
<text x="27.9" y="23.6" transform="rotate(-90 27.9 23.6)">VCC</text>
<text x="30.4" y="19.2" transform="rotate(-90 30.4 19.2)">+5V</text>
<text x="33" y="18.5" transform="rotate(-90 33 18.5)">+3V3</text>
<text x="35.6" y="23.1">PWR_FLAG</text>
<text x="121.3" y="24">+5V</text>
<text x="33" y="25.6">PWR_FLAG</text>
<text x="56" y="25">J2</text>
<text x="205.6" y="27.7">PWR_FLAG</text>
<text x="220.6" y="27.5">PWR_FLAG</text>
<text x="38.2" y="30.1">J1</text>
<text x="138.1" y="35.3">R3</text>
<text x="216" y="34">US1D</text>
<text x="217.2" y="31.5">D1</text>
<text x="241.4" y="30.8">R-78E9.0-0.5</text>
<text x="246.3" y="34.4">U1</text>
<text x="125.2" y="40.5">R4</text>
<text x="138.1" y="37.8">4k7</text>
<text x="206.1" y="37.6">VPP</text>
<text x="238.5" y="41.4">C1</text>
<text x="243.7" y="37.6">IN</text>
<text x="249.4" y="41.5" transform="rotate(-90 249.4 41.5)">GND</text>
<text x="249.5" y="37.6">OUT</text>
<text x="260.7" y="41.9">C4</text>
<text x="265.1" y="37.9">VCC</text>
<text x="42.8" y="42.3" transform="rotate(-90 42.8 42.3)">Power</text>
<text x="55.5" y="42.8" transform="rotate(-90 55.5 42.8)">Digital/PWM</text>
<text x="109.9" y="46.2">R5</text>
<text x="125.2" y="43">100k</text>
<text x="138.9" y="45.6">Q1</text>
<text x="226.6" y="45.2">47u</text>
<text x="227.8" y="42.6">C2</text>
<text x="238.5" y="43.9">100n</text>
<text x="260.7" y="44.4">100n</text>
<text x="109.4" y="48.7">10k</text>
<text x="126.1" y="53.8">BC847</text>
<text x="126.1" y="51.3">Q2</text>
<text x="138.9" y="48.1">BC847</text>
<text x="229.9" y="52.9">PWR_FLAG</text>
<text x="246.5" y="52.6">GND</text>
<text x="29.7" y="56.7">GND</text>
<text x="38.2" y="58">J3</text>
<text x="56" y="58">J4</text>
<text x="62.7" y="56.7">GND</text>
<text x="134.1" y="56.6">GND</text>
<text x="121.3" y="62.1">GND</text>
<text x="42.8" y="68" transform="rotate(-90 42.8 68)">Analog</text>
<text x="55.5" y="73.2" transform="rotate(-90 55.5 73.2)">Digital/PWM</text>
<text x="105.1" y="103.7" transform="rotate(-90 105.1 103.7)">VCC</text>
<text x="113.9" y="104.4">+5V</text>
<text x="107.1" y="112.2">D3</text>
<text x="119.8" y="112.4">D2</text>
<text x="252.8" y="113.8">R7</text>
<text x="252.8" y="111.2">R6</text>
<text x="255.4" y="113.8">47</text>
<text x="255.4" y="111.2">47</text>
<text x="263.2" y="109.2">J5</text>
<text x="105.8" y="118.2">R1</text>
<text x="107.1" y="114.7">LED_YE</text>
<text x="118.5" y="118.5">R2</text>
<text x="119.8" y="115">LED_YE</text>
<text x="252.4" y="119.5">GND</text>
<text x="252.9" y="116.9">+5V</text>
<text x="105.8" y="120.8">10k</text>
<text x="118.5" y="121">3k3</text>
<text x="183.7" y="123.2">J8</text>
<text x="257.8" y="123.4">Conn_01x04</text>
<text x="101.8" y="129">GND</text>
<text x="113.9" y="129">GND</text>
<text x="159.2" y="131">GND</text>
<text x="159.6" y="128.5">+5V</text>
<text x="159.5" y="136.1">+5V</text>
<text x="265.1" y="134.3">J6</text>
<text x="159.2" y="138.7">GND</text>
<text x="159.8" y="143.7">+5V</text>
<text x="253.5" y="142">GND</text>
<text x="58.3" y="147.8">100n</text>
<text x="59.5" y="145.3">C3</text>
<text x="64.5" y="145.3">+5V</text>
<text x="103.3" y="147.4">J7</text>
<text x="103.3" y="150">Conn_01x02_Male</text>
<text x="160.1" y="146.3">GND</text>
<text x="253.7" y="144.5">VPP</text>
<text x="257.1" y="147.2">Conn_01x04</text>
<text x="49.8" y="152.9">GND</text>
<text x="68.6" y="154.2">U2</text>
<text x="160.1" y="153.9">GND</text>
<text x="160.4" y="151.4">+5V</text>
<text x="38.5" y="159.9">R9</text>
<text x="42.3" y="159.9">0</text>
<text x="57.4" y="161.8">TXD</text>
<text x="68.6" y="156.7">MCP2551-I-SN</text>
<text x="79.5" y="161.1">WE_LineFilter_CAN</text>
<text x="86.4" y="158.6">FL1</text>
<text x="103.3" y="156.3">R8</text>
<text x="103.3" y="158.9">120</text>
<text x="178.7" y="157.2">Conn_01x12</text>
<text x="37.9" y="166.9">R10</text>
<text x="42.3" y="166.9">0</text>
<text x="54.6" y="166.5">TP1</text>
<text x="57.4" y="164.3">RXD</text>
<text x="67.4" y="163.2" transform="rotate(-90 67.4 163.2)">VDD</text>
<text x="70.5" y="164.3">CANH</text>
<text x="33.9" y="169.3">TestPoint_Probe</text>
<text x="57.4" y="169.4">Vref</text>
<text x="57.4" y="171.9">Rs</text>
<text x="67.4" y="172.6" transform="rotate(-90 67.4 172.6)">VSS</text>
<text x="70.8" y="169.4">CANL</text>
<text x="53.9" y="178.3">22k</text>
<text x="53.9" y="175.7">R11</text>
<text x="105.2" y="174.5">D4</text>
<text x="105.2" y="177">SP0502BAHT</text>
<text x="49.3" y="185.9">GND</text>
<text x="64.5" y="182.1">GND</text>
<text x="96.8" y="186.3">GND</text>
</g>
<g font-size="1.8" fill="#0000c2">
<text x="209.2" y="22.5">universal</text>
<text x="218.9" y="22.5">power</text>
<text x="225.6" y="22.5">input</text>
<text x="75.8" y="27.2">I2C1</text>
<text x="75.8" y="29.2">I2C1</text>
<text x="81.3" y="27.2">PB8</text>
<text x="81.3" y="29.2">PB9</text>
<text x="127.1" y="29.5">Pull</text>
<text x="132" y="29.5">Up</text>
<text x="135.7" y="29.5">might</text>
<text x="142.2" y="29.5">be</text>
<text x="145.6" y="29.5">smaller</text>
<text x="153.8" y="29.5">value!</text>
<text x="209.2" y="24.5">9-24V</text>
<text x="260.7" y="35.6">7-12</text>
<text x="267.1" y="35.6">V</text>
<text x="71.3" y="43.9">*10 CAN2</text>
<text x="81.3" y="44.2">TX PB6</text>
<text x="73.5" y="66.8">4 CAN2</text>
<text x="81.1" y="67.1">RX PB5</text>
<text x="84.8" y="71">GPIO PB3</text>
<text x="84.8" y="73">GPIO PA10</text>
<text x="42.9" y="99">todo</text>
<text x="45.7" y="101.1">footprint</text>
<text x="55" y="101.1">J6</text>
<text x="216.7" y="98">I2C</text>
<text x="220.9" y="98">Pinout</text>
<text x="45.7" y="103.1">footprint</text>
<text x="45.7" y="105.2">PCB</text>
<text x="50.6" y="105.2">Holes</text>
<text x="55" y="103.1">C2</text>
<text x="57.1" y="105.2">for</text>
<text x="60.9" y="105.2">Nucle</text>
<text x="67.4" y="105.2">Push</text>
<text x="73.2" y="105.2">Buttons</text>
<text x="81.5" y="105.2">1mm</text>
<text x="87.3" y="105.2">move</text>
<text x="165.1" y="120.5">DS18B20</text>
<text x="174.9" y="120.5">Pinout</text>
<text x="217" y="134.9">CAN Pinout</text>
<text x="99.7" y="179.8">oder</text>
<text x="105" y="179.8">WE 824</text>
<text x="113.6" y="179.8">094</text>
<text x="118.4" y="179.8">024</text>
<text x="60.2" y="184">Pin</text>
<text x="64.4" y="184">kompatibel</text>
<text x="76" y="184">zu</text>
<text x="177.8" y="180.1">*</text>
<text x="179.9" y="180.1">Indicates</text>
<text x="189.7" y="180.1">a</text>
<text x="192" y="180.1">PWM-capable</text>
<text x="206.4" y="180.1">pin</text>
<text x="60.2" y="186.1">NXP</text>
<text x="65.2" y="186.1">TJA1057</text>
</g>
<g font-size="1.8" fill="#0f0f0f">
<text x="26.1" y="29.7" transform="rotate(-90 26.1 29.7)">Vin</text>
<text x="67.5" y="28.7">SDA/A4</text>
<text x="67.6" y="26.1">SCL/A5</text>
<text x="19" y="33.8">IOREF</text>
<text x="70.1" y="31.2">AREF</text>
<text x="19" y="36.3">~{RESET}</text>
<text x="71.3" y="41.4">*11</text>
<text x="72.3" y="36.3">13</text>
<text x="72.3" y="38.8">12</text>
<text x="147.3" y="39.7">1Wire_Bus</text>
<text x="72.5" y="46.5">*9</text>
<text x="73.5" y="49">8</text>
<text x="21.6" y="59.2">A0</text>
<text x="73.5" y="59.2">7</text>
<text x="21.6" y="61.7">A1</text>
<text x="21.6" y="64.2">A2</text>
<text x="72.5" y="64.2">*5</text>
<text x="72.5" y="61.7">*6</text>
<text x="21.6" y="71.9">SCL/A5</text>
<text x="21.6" y="69.3">SDA/A4</text>
<text x="21.6" y="66.8">A3</text>
<text x="72.5" y="69.3">*3</text>
<text x="73.5" y="71.9">2</text>
<text x="69.7" y="76.9">RX/0</text>
<text x="70" y="74.4">TX/1</text>
<text x="236.6" y="110.5">SDA/A4</text>
<text x="236.6" y="113">SCL/A5</text>
<text x="166.6" y="124.6">1Wire_Bus</text>
<text x="166.6" y="132.2">1Wire_Bus</text>
<text x="166.6" y="139.8">1Wire_Bus</text>
<text x="166.8" y="147.4">1Wire_Bus</text>
<text x="31.2" y="160.4">*10</text>
<text x="33.4" y="162.9">4</text>
</g>
<g font-size="1.8" fill="#a90000">
<text x="59.6" y="26.4">1</text>
<text x="59.6" y="29">2</text>
<text x="35.5" y="31.5">1</text>
<text x="35.5" y="34">2</text>
<text x="59.6" y="31.5">3</text>
<text x="59.6" y="34">4</text>
<text x="35.5" y="36.6">3</text>
<text x="35.5" y="39.1">4</text>
<text x="35.5" y="41.7">5</text>
<text x="59.6" y="36.6">5</text>
<text x="59.6" y="39.1">6</text>
<text x="59.6" y="41.7">7</text>
<text x="241.5" y="36.4">1</text>
<text x="254.2" y="36.4">3</text>
<text x="35.5" y="44.2">6</text>
<text x="35.5" y="46.7">7</text>
<text x="59.6" y="44.2">8</text>
<text x="59.6" y="46.7">9</text>
<text x="130.7" y="45.7">1</text>
<text x="135.9" y="42.9" transform="rotate(-90 135.9 42.9)">3</text>
<text x="248.3" y="43.8" transform="rotate(-90 248.3 43.8)">2</text>
<text x="35.5" y="49.3">8</text>
<text x="59" y="49.3">10</text>
<text x="117.8" y="51.4">1</text>
<text x="123.1" y="48.6" transform="rotate(-90 123.1 48.6)">3</text>
<text x="135.9" y="50.5" transform="rotate(-90 135.9 50.5)">2</text>
<text x="35.5" y="59.4">1</text>
<text x="59.6" y="59.4">1</text>
<text x="123.1" y="56.2" transform="rotate(-90 123.1 56.2)">2</text>
<text x="35.5" y="62">2</text>
<text x="35.5" y="64.5">3</text>
<text x="59.6" y="62">2</text>
<text x="59.6" y="64.5">3</text>
<text x="35.5" y="67.1">4</text>
<text x="35.5" y="69.6">5</text>
<text x="59.6" y="67.1">4</text>
<text x="59.6" y="69.6">5</text>
<text x="35.5" y="72.1">6</text>
<text x="59.6" y="72.1">6</text>
<text x="59.6" y="74.7">7</text>
<text x="59.6" y="77.2">8</text>
<text x="260.4" y="110.7">1</text>
<text x="260.4" y="113.3">2</text>
<text x="260.4" y="115.8">3</text>
<text x="260.4" y="118.4">4</text>
<text x="180.6" y="124.8">1</text>
<text x="180.6" y="127.4">2</text>
<text x="180.6" y="129.9">3</text>
<text x="180.6" y="132.5">4</text>
<text x="180.6" y="135">5</text>
<text x="180.6" y="137.5">6</text>
<text x="262.1" y="135.8">1</text>
<text x="180.6" y="140.1">7</text>
<text x="180.6" y="142.6">8</text>
<text x="262.1" y="138.3">2</text>
<text x="262.1" y="140.8">3</text>
<text x="262.1" y="143.4">4</text>
<text x="180" y="147.7">10</text>
<text x="180.6" y="145.2">9</text>
<text x="98.6" y="151.1" transform="rotate(-90 98.6 151.1)">2</text>
<text x="101.1" y="151.1" transform="rotate(-90 101.1 151.1)">1</text>
<text x="180" y="150.2">11</text>
<text x="180" y="152.8">12</text>
<text x="54.4" y="160.7">1</text>
<text x="66.3" y="157.8" transform="rotate(-90 66.3 157.8)">3</text>
<text x="54.4" y="163.2">4</text>
<text x="77.3" y="163.2">7</text>
<text x="83.2" y="163.2">2</text>
<text x="90.9" y="163.2">1</text>
<text x="54.4" y="168.3">5</text>
<text x="54.4" y="170.8">8</text>
<text x="77.3" y="168.3">6</text>
<text x="83.2" y="168.3">3</text>
<text x="90.9" y="168.3">4</text>
<text x="96" y="171.8" transform="rotate(-90 96 171.8)">1</text>
<text x="101.1" y="171.8" transform="rotate(-90 101.1 171.8)">2</text>
<text x="66.3" y="175.6" transform="rotate(-90 66.3 175.6)">2</text>
<text x="98.6" y="179.4" transform="rotate(-90 98.6 179.4)">3</text>
</g>
</svg>
